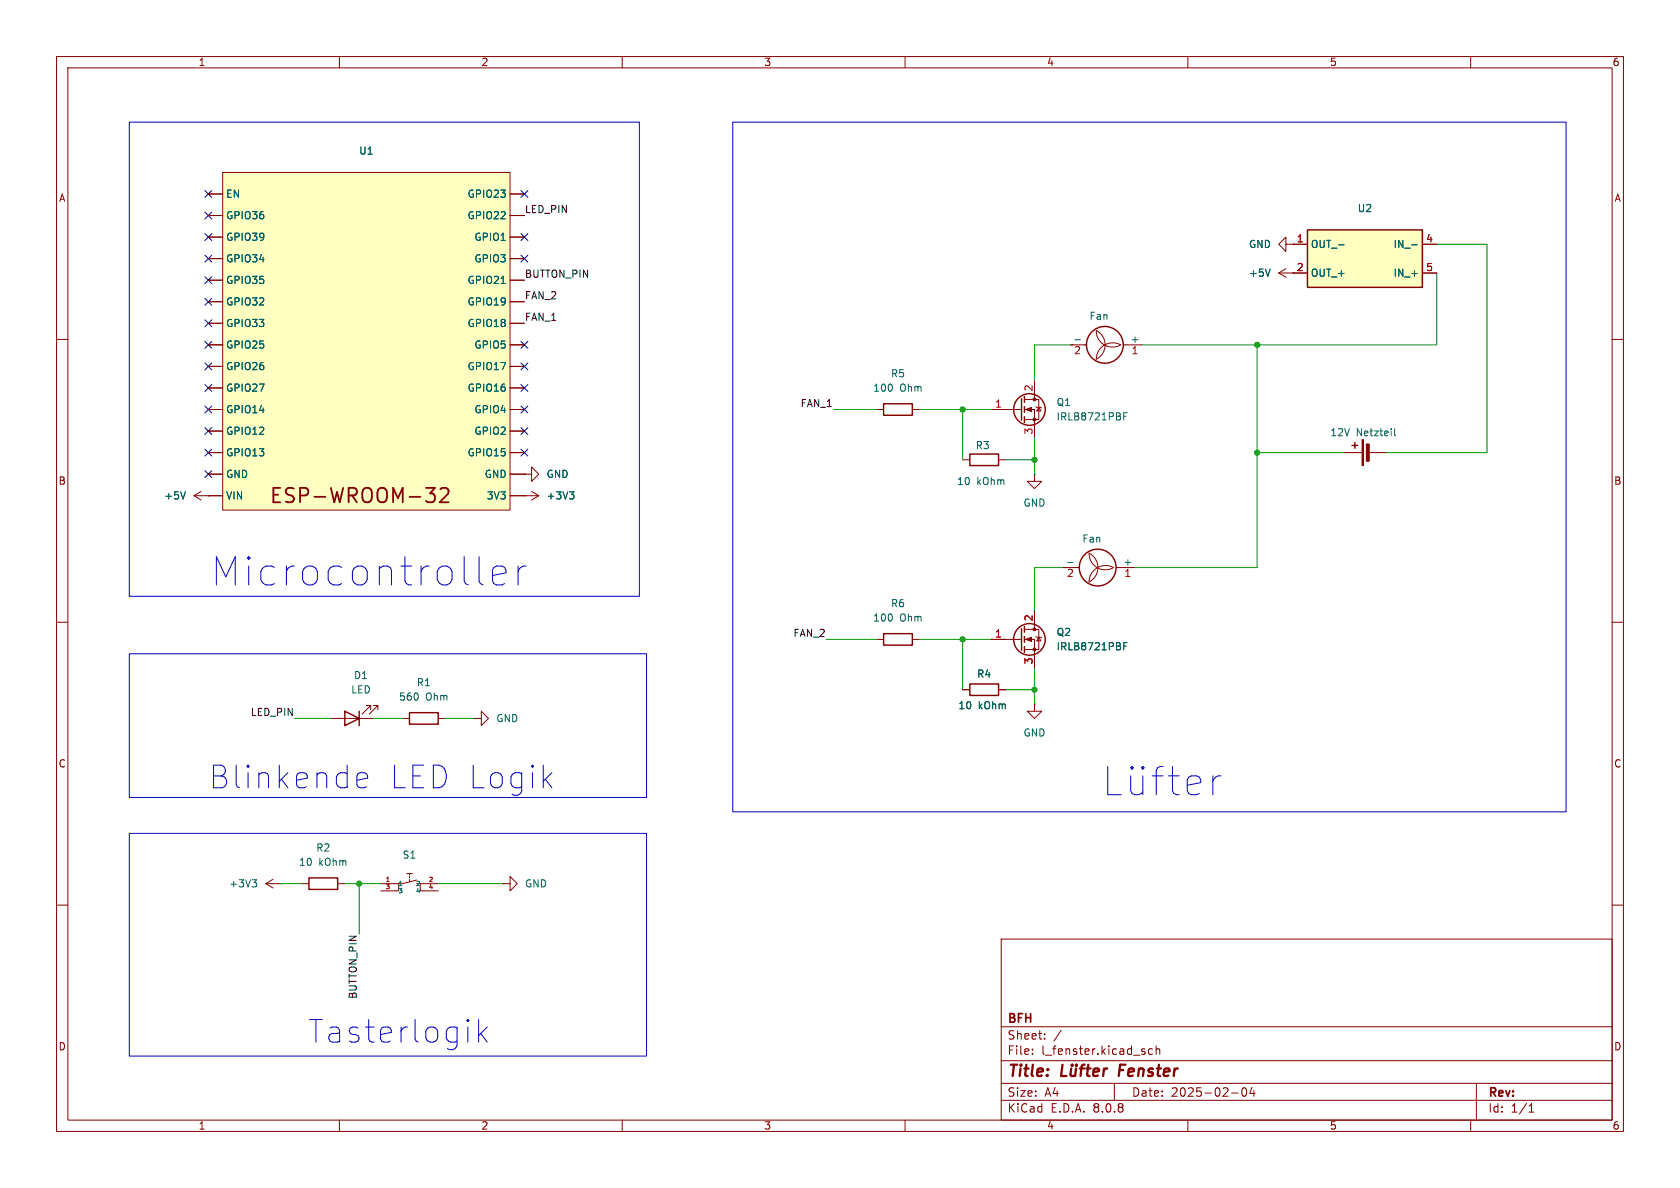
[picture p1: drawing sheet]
<svg xmlns="http://www.w3.org/2000/svg" width="297mm" height="210mm" viewBox="0 0 297 210" stroke-linecap="round" stroke-linejoin="round" font-family="sans-serif">
<g fill="none" stroke="#840000" stroke-width=".18">
<path d="M10 10h277v190h-277zM12 12h273v186h-273zM60 10v2M110 10v2M160 10v2M210 10v2M260 10v2M227.3 43.2v-1.3l-1.2 1.3 1.2 1.3v-1.3h1.3M228.6 43.2h.1M10 60h2M285 60h2M170.2 81.3h1.2"/>
<path d="M176.5 81.3h1.3M182.9 83.8v1.3h1.2l-1.2 1.3-1.3-1.3h1.3M182.9 83.8h.1M192.5 97.8a2.84 2.84 0 0 1 1.6 2.5 2.84 2.84 0 0 1-1.6 2.6 2.92 2.92 0 0 1 4.4-2.6 2.87 2.87 0 0 1-4.4-2.5zM237.5 80h3.3M241.8 80h3.3M10 110h2M188 100.3h2.8M197.3 100.3h3.4M285 110h2M71.1 127h1.3M77.5 127h1.2"/>
<path d="M70.5 156.2v1.3h-3.2M71.9 154.4h1M72.4 154.4v.3M72.4 154.9v.3M72.4 155.4v.4M73.7 155.6l-2.6 .6h-3.8M73.7 156.2h3.8M74.3 156.2v1.3h3.2M88.9 156.2h1.3v-1.3l1.2 1.3-1.2 1.3v-1.3M88.9 156.2h.1M10 160h2M177 166h108v32h-108z"/>
<path d="M285 160h2M60 198v2M110 198v2M160 198v2M177 194.5h108M177 191.5h108M177 187.5h108M177 181.5h108M182.5 186.3v.1M182.5 185.5v.1M184.7 183.6v.1M184.7 182.8v.1"/>
<path d="M187.6 182.1l-1.3 2M197 191.5v3M203.7 185.5l-.4-.1-.3 .3v.4l.2 .2h.5M204.4 185.5l.2-.1 .4 .1v.9M204.4 184.9v1.5M210 198v2M217.7 193.2h1.2M219.7 192.4l.2-.1a.81 .81 0 0 1 .6 .6 .81 .81 0 0 1-.3 .8l-.2 .1a.81 .81 0 0 1-.3-1.4zM221.3 192.2l-.3 1.1h.9M221.7 192.8v1M260 198v2M261 191.5v6.5"/>
<path d="M270.3 196.6h.9M270.3 195.5l.4-.4v1.5"/>
</g>
<g fill="none" stroke="#840000" stroke-width=".4">
<path d="M187.8 188.2l-.2 2h.9M189.4 188.9l-.1 1.2a.57 .57 0 0 0 .8-.1M189.6 188.2v.1l-.1 .1M189.6 188.2l-.2 .1 .1 .1M189.6 188.2l-.1 .2M190.2 188.9l-.1 1.3M190.3 188.2v.2M190.3 188.2l.1 .1-.1 .1M190.3 188.2l-.1 .1 .1 .1M190.9 188.9h.8M191.7 188.2l-.4 .1-.1 .2-.2 1.7M192 188.9h.8"/>
<path d="M192.4 188.2l-.2 1.7 .1 .2 .3 .1M193.3 189.5l1-.1-.1-.4-.2-.1-.5 .1-.3 .9 .3 .3 .6-.1M195.2 188.9l-.2 1.3M195.8 188.9l-.4 .1-.3 .3M198 188.2l-.2 2"/>
</g>
<g fill="none" stroke="#840000" stroke-width=".25">
<path d="M239 78.7h1M239.5 78.2v1M171.4 80.3h5.1v2h-5.1zM72.4 126h5.1v2h-5.1z"/>
<circle cx="194.1" cy="100.3" r="3.3"/>
</g>
<path d="M246.5 75.8v1.1l.2 .1M188.7 99.4h1" fill="none" stroke="#006464" stroke-width=".18"/>
<g fill="#840000" stroke="#840000" stroke-width=".18">
<path d="M240.8 77.7h.2v4.6h-.2z"/>
<path d="M241.6 78.5h.5v3h-.5z"/>
</g>
<path d="M39.4 30.5h50.8v59.7h-50.8z" fill="#ffffc2"/>
<g fill="none" stroke="#840000" stroke-width=".18">
<path d="M36.8 34.3h2.6M36.8 38.1h2.6M39.4 30.5h50.8v59.7h-50.8zM90.2 34.3h2.5M90.2 38.1h2.5M36.8 41.9h2.6M36.8 57.2h2.6M36.8 53.3h2.6M36.8 49.5h2.6M36.8 45.7h2.6M90.2 41.9h2.5M90.2 57.2h2.5"/>
<path d="M90.2 53.3h2.5M90.2 49.5h2.5M90.2 45.7h2.5M193.8 58.4a2.84 2.84 0 0 1 1.6 2.6 2.84 2.84 0 0 1-1.6 2.5 2.92 2.92 0 0 1 4.3-2.5 2.87 2.87 0 0 1-4.3-2.6zM226.1 48.3l1.2 .7M226.1 48.3h2.5M227.3 47.5l-1.2 .8M36.8 76.2h2.6M36.8 72.4h2.6M36.8 68.6h2.6M36.8 64.8h2.6M36.8 61h2.6"/>
<path d="M90.2 76.2h2.5M90.2 72.4h2.5M90.2 68.6h2.5M90.2 64.8h2.5M90.2 61h2.5M189.2 61h2.9M198.6 61h3.3M36.8 83.8h2.6M36.8 87.6h2.6M36.8 80h2.6M90.2 83.8h2.5M90.2 87.6h5"/>
<path d="M90.2 80h2.5M92.7 83.8h1.3v-1.2l1.2 1.2-1.2 1.3v-1.3M92.7 83.8h.1M92.7 87.6h.1M94 86.9l1.2 .7M95.2 87.6l-1.2 .8M58.4 127h7.6M65.5 125.5v-.8h-.7h.7l-1.5 1.5M66.8 125.5v-.8h-.8h.8l-1.5 1.5M83.8 127h1.3v-1.3l1.3 1.3-1.3 1.3v-1.3M83.8 127h.1M53.3 156.2h1.3"/>
<path d="M59.7 156.2h1.3"/>
</g>
<path d="M75.3 86.2h1.6l-.9 1a.69 .69 0 0 1 .9 .5v.6l-.3 .4-.2 .1h-.7M77.8 86.5l.4-.3h.6a.69 .69 0 0 1 .4 1.1l-1.5 1.5h1.6" fill="none" stroke="#840000" stroke-width=".32"/>
<path d="M88.6 50.1h.7M224.6 47.6l-.5 1.2M190 60.1h1M100.7 86.9h.8l-.5 .5M101.2 87.4l.3 .3v.3l-.3 .2" fill="none" stroke="#006464" stroke-width=".18"/>
<g fill="none" stroke="#840000" stroke-width=".25">
<path d="M61 125.7l2.5 1.3-2.5 1.3zM63.5 125.7v2.6M54.6 155.2h5.1v2h-5.1z"/>
<circle cx="195.3" cy="61" r="3.3"/>
</g>
<path d="M231.1 40.6h20.4v10.2h-20.4z" fill="#ffffc2"/>
<g fill="none" stroke="#840000" stroke-width=".25">
<path d="M231.1 40.6h20.4v10.2h-20.4zM156.2 71.4h5.1v2h-5.1zM180.6 70.5v3.8M181.1 70.1v1M181.1 71.9v1M181.1 73.7v1M156.2 112h5.1v2h-5.1zM180.6 111.1v3.8M181.1 110.7v1.1M181.1 112.5v1M181.1 114.3v1M171.4 120.9h5.1v2h-5.1z"/>
<circle cx="182" cy="72.4" r="2.79"/>
<circle cx="182" cy="113" r="2.79"/>
</g>
<g fill="none" stroke="#840000" stroke-width=".18">
<path d="M36.8 34.3h2.6M36.8 38.1h2.6M90.2 34.3h2.5M90.2 38.1h2.5M36.8 41.9h2.6M36.8 57.2h2.6M36.8 53.3h2.6M36.8 49.5h2.6M36.8 45.7h2.6M90.2 41.9h2.5M90.2 57.2h2.5M90.2 53.3h2.5"/>
<path d="M90.2 49.5h2.5M90.2 45.7h2.5M228.6 43.2h.1M228.6 43.2h2.5M228.6 48.3h2.5M251.5 43.2h2.5M251.5 48.3h2.5M36.8 72.4h2.6M36.8 76.2h2.6M36.8 68.6h2.6M36.8 64.8h2.6M36.8 61h2.6"/>
<path d="M90.2 72.4h2.5M90.2 76.2h2.5M90.2 68.6h2.5M90.2 64.8h2.5M90.2 61h2.5M154.9 72.4h1.3M161.3 72.4h1.3M175.3 72.4h5.3M181.1 72.4h1.8v5.1M181.1 70.6h2.5v3.6h-2.5M182.9 67.3v3.3M183.1 71.9l.2 .1h.7l.1 .1"/>
<path d="M183.6 72l.4 .6h-.7zM34.3 87.6l1.3 .8M34.3 87.6h5.1M35.6 86.9l-1.3 .7M36.8 87.6h.1M36.8 83.8h2.6M36.8 80h2.6M90.2 87.6h2.5M90.2 83.8h2.5M90.2 80h2.5M92.7 87.6h.1M92.7 83.8h.1"/>
<path d="M154.9 113h1.3M161.3 113h1.3M175.3 113h5.3M181.1 113h1.8v5.1M181.1 111.3h2.5v3.5h-2.5M182.9 108v3.3M183.1 112.5l.2 .1h.7l.1 .2M183.6 112.6l.4 .7h-.7zM170.2 121.9h1.2M176.5 121.9h1.3M182.9 124.5v1.2h1.2l-1.2 1.3-1.3-1.3h1.3M182.9 124.5h.1"/>
<path d="M47 156.2l1.3 .8M47 156.2h2.5M48.3 155.4l-1.3 .8M49.5 156.2h.1"/>
</g>
<g fill="none" stroke="#006464" stroke-width=".18">
<path d="M88.6 50.1h.7M224.6 47.6l-.5 1.2M236.6 43.3h1M249.6 43.3h.9M198.7 73.6h.4M199.3 73h-.6v1.2M32.8 86.9l-.4 1.3M100.7 86.9h.8l-.5 .5M101.2 87.4l.3 .3v.3l-.3 .2M198.7 114.2h.4M199.3 113.6h-.6v1.3M44.6 155.5h.8l-.5 .5"/>
<path d="M45.1 156l.3 .2v.3l-.3 .3"/>
</g>
<g fill="#840000" stroke="#840000" stroke-width=".18">
<path d="M181.4 113l1-.4v.8z"/>
<path d="M181.4 72.4l1-.4v.8z"/>
<circle cx="182.9" cy="114.8" r=".25"/>
<circle cx="182.9" cy="111.3" r=".25"/>
<circle cx="182.9" cy="74.2" r=".25"/>
<circle cx="182.9" cy="70.6" r=".25"/>
</g>
<g fill="none" stroke="#0000c2" stroke-width=".18">
<path d="M22.9 21.6h90.1v83.8h-90.1zM129.5 21.6h147.4v121.9h-147.4zM22.9 115.6h91.4v25.4h-91.4zM87.1 101.7l2.3-.4v-.5l-.2-.5-.5-.2h-.9l-.5 .2-.2 .5v1.9l.2 .5 .5 .2h.9l.5-.2M91.6 100.1v3.3M93 100.1a1.28 1.28 0 0 0-1.4 .9M63.1 138.7l.2 .4 .4 .2h.7l.4-.2M63.1 137.2l.2-.4 .4-.2h.7l.4 .2 .2 .4v.3l-1.9 .4M96.4 137.7l1.2 1.6M97.6 136.6l-1.6 1.5M195.8 135.5v5h2.4M199.9 137.2v2.6l.2 .4a1.36 1.36 0 0 0 1.9-.2"/>
<path d="M200.1 135.5l.3 .2-.3 .3M200.1 135.5l-.2 .2 .2 .3M200.1 135.5v.5M202 135.5v.5M202 137.2v3.3M202 135.5l.3 .2-.3 .3M202 135.5l-.2 .2 .2 .3M203.7 137.2h1.9M205.6 135.5h-.5l-.4 .2-.3 .5v4.3M206.6 137.2h1.9M207.3 135.5v4.3l.2 .4 .5 .3h.5M209.9 138.8l2.4-.5v-.4l-.3-.5-.4-.2h-1l-.5 .2-.2 .5v1.9l.2 .4 .5 .3h1l.4-.3"/>
<path d="M214.4 137.2v3.3M215.8 137.2a1.28 1.28 0 0 0-1.4 .9M22.9 147.3h91.4v39.4h-91.4zM84.6 180.2v4M85 182.7l1.1 1.5M86.1 181.6l-1.5 1.5"/>
</g>
<g fill="none" stroke="#009600" stroke-width=".18">
<path d="M254 43.2h8.9v36.8h-17.8M254 48.3v12.7h-52.1M147.3 72.4h7.6M162.6 72.4h12.7M170.2 72.4v8.9M182.9 77.5v6.3M189.2 61h-6.3v6.3M222.2 61v39.3h-21.5M177.8 81.3h5.1M222.2 80h15.3M146 113h8.9M162.6 113h12.7"/>
<path d="M170.2 113v8.9M182.9 118.1v6.4M188 100.3h-5.1v7.7M52.1 127h6.3M66 127h5.1M78.7 127h5.1M177.8 121.9h5.1M49.5 156.2h3.8M61 156.2h6.3M63.5 156.2v8.9M77.5 156.2h11.4"/>
</g>
<g fill="none" stroke="#000084" stroke-width=".18">
<path d="M36.2 37.5l1.2 1.2M36.2 33.7l1.2 1.2M37.4 37.5l-1.2 1.2M37.4 33.7l-1.2 1.2M92.1 33.7l1.2 1.2M93.3 33.7l-1.2 1.2M36.2 45.1l1.2 1.2M36.2 41.3l1.2 1.2M36.2 48.9l1.2 1.2M36.2 52.7l1.2 1.2M36.2 56.5l1.2 1.3M37.4 45.1l-1.2 1.2"/>
<path d="M37.4 41.3l-1.2 1.2M37.4 48.9l-1.2 1.2M37.4 52.7l-1.2 1.2M37.4 56.5l-1.2 1.3M92.1 41.3l1.2 1.2M92.1 45.1l1.2 1.2M93.3 41.3l-1.2 1.2M93.3 45.1l-1.2 1.2M36.2 75.6l1.2 1.2M36.2 79.4l1.2 1.2M36.2 71.8l1.2 1.2M36.2 64.2l1.2 1.2"/>
<path d="M36.2 60.4l1.2 1.2M36.2 68l1.2 1.2M37.4 75.6l-1.2 1.2M37.4 79.4l-1.2 1.2M37.4 71.8l-1.2 1.2M37.4 64.2l-1.2 1.2M37.4 60.4l-1.2 1.2M37.4 68l-1.2 1.2M92.1 75.6l1.2 1.2M92.1 71.8l1.2 1.2M92.1 79.4l1.2 1.2M92.1 68l1.2 1.2"/>
<path d="M92.1 60.4l1.2 1.2M92.1 64.2l1.2 1.2M93.3 75.6l-1.2 1.2M93.3 71.8l-1.2 1.2M93.3 79.4l-1.2 1.2M93.3 68l-1.2 1.2M93.3 60.4l-1.2 1.2M93.3 64.2l-1.2 1.2M36.2 83.2l1.2 1.2M37.4 83.2l-1.2 1.2"/>
</g>
<g fill="#009600" stroke="#009600" stroke-width=".18">
<circle cx="63.5" cy="156.2" r=".46"/>
<circle cx="170.2" cy="113" r=".46"/>
<circle cx="182.9" cy="121.9" r=".46"/>
<circle cx="182.9" cy="81.3" r=".46"/>
<circle cx="222.2" cy="80" r=".46"/>
<circle cx="222.2" cy="61" r=".46"/>
<circle cx="170.2" cy="72.4" r=".46"/>
</g>
<text font-size="7" fill="#0000c2" x="37.3" y="103.8">Microcontroller</text>
<g font-size="5.6" fill="#0000c2">
<text x="37" y="139.6">Blinkende</text>
<text x="68.6" y="139.6">LED Logik</text>
<text x="54.5" y="184.6">Tasterlogik</text>
</g>
<text font-size="3.5" fill="#840000" x="47.5" y="89.4">ESP-WROOM-32</text>
<g font-size="2.8" fill="#840000">
<text x="178" y="190.9">Title:</text>
<text x="198.6" y="190.9">Fenster</text>
</g>
<g font-size="2.1" fill="#840000">
<text x="178" y="184">Sheet:</text>
<text x="178" y="181.2">BFH</text>
<text x="178" y="186.7">File:</text>
<text x="184.1" y="186.7">l_fenster.kicad_sch</text>
<text x="178" y="196.9">KiCad</text>
<text x="178" y="194.1">Size:</text>
<text x="184.7" y="194.1">A4</text>
<text x="185.7" y="196.9">E.D.A.</text>
<text x="193.3" y="196.9">8.0.8</text>
<text x="200" y="194.1">Date:</text>
<text x="207" y="194.1">2025-02-04</text>
<text x="263" y="194.3">Rev:</text>
<text x="263" y="196.9">Id:</text>
<text x="267.1" y="196.9">1/1</text>
</g>
<g font-size="1.8" fill="#840000">
<text x="35" y="11.9">1</text>
<text x="85" y="11.9">2</text>
<text x="135" y="11.9">3</text>
<text x="185" y="11.9">4</text>
<text x="235" y="11.9">5</text>
<text x="285" y="11.9">6</text>
<text x="10.3" y="35.9">A</text>
<text x="285.3" y="35.9">A</text>
<text x="229.2" y="48">2</text>
<text x="10.3" y="85.9">B</text>
<text x="285.3" y="85.9">B</text>
<text x="10.3" y="135.9">C</text>
<text x="285.3" y="135.9">C</text>
<text x="10.3" y="185.9">D</text>
<text x="285.3" y="185.9">D</text>
<text x="35" y="199.9">1</text>
<text x="85" y="199.9">2</text>
<text x="135" y="199.9">3</text>
<text x="185" y="199.9">4</text>
<text x="235" y="199.9">5</text>
<text x="285" y="199.9">6</text>
</g>
<g font-size="1.8" fill="#006464">
<text x="63.4" y="27.5">U1</text>
<text x="39.9" y="35.2">EN</text>
<text x="82.6" y="35.2">GPIO23</text>
<text x="39.9" y="39">GPIO36</text>
<text x="82.6" y="39">GPIO22</text>
<text x="239.9" y="37.7">U2</text>
<text x="39.9" y="46.6">GPIO34</text>
<text x="39.9" y="42.8">GPIO39</text>
<text x="83.8" y="42.8">GPIO1</text>
<text x="83.8" y="46.6">GPIO3</text>
<text x="220.7" y="44">GND</text>
<text x="231.6" y="44">OUT_-</text>
<text x="246.3" y="44">IN_-</text>
<text x="39.9" y="50.4">GPIO35</text>
<text x="82.6" y="50.4">GPIO21</text>
<text x="220.7" y="49.1">+5V</text>
<text x="231.6" y="49.1">OUT_+</text>
<text x="246.3" y="49.1">IN_+</text>
<text x="39.9" y="54.2">GPIO32</text>
<text x="39.9" y="58">GPIO33</text>
<text x="82.6" y="58">GPIO18</text>
<text x="82.6" y="54.2">GPIO19</text>
<text x="192.5" y="56.7">Fan</text>
<text x="39.9" y="61.8">GPIO25</text>
<text x="39.9" y="65.6">GPIO26</text>
<text x="82.6" y="65.6">GPIO17</text>
<text x="83.8" y="61.8">GPIO5</text>
<text x="199.8" y="60.7">+</text>
<text x="39.9" y="69.4">GPIO27</text>
<text x="82.6" y="69.4">GPIO16</text>
<text x="154.3" y="69.4">100</text>
<text x="157.4" y="66.9">R5</text>
<text x="159.1" y="69.4">Ohm</text>
<text x="186.7" y="72">Q1</text>
<text x="39.9" y="77.1">GPIO12</text>
<text x="39.9" y="73.3">GPIO14</text>
<text x="83.8" y="77.1">GPIO2</text>
<text x="83.8" y="73.3">GPIO4</text>
<text x="186.7" y="74.5">IRLB8721PBF</text>
<text x="235.1" y="77.3">12V</text>
<text x="239.8" y="77.3">Netzteil</text>
<text x="39.9" y="80.9">GPIO13</text>
<text x="82.6" y="80.9">GPIO15</text>
<text x="172.4" y="79.6">R3</text>
<text x="28.9" y="88.5">+5V</text>
<text x="39.9" y="84.7">GND</text>
<text x="39.9" y="88.5">VIN</text>
<text x="85.6" y="84.7">GND</text>
<text x="86" y="88.5">3V3</text>
<text x="96.5" y="84.7">GND</text>
<text x="96.5" y="88.5">+3V3</text>
<text x="169.1" y="86">10</text>
<text x="172.7" y="86">kOhm</text>
<text x="180.8" y="89.8">GND</text>
<text x="191.2" y="96.1">Fan</text>
<text x="198.5" y="100.1">+</text>
<text x="157.4" y="107.5">R6</text>
<text x="154.3" y="110.1">100</text>
<text x="159.1" y="110.1">Ohm</text>
<text x="186.7" y="112.6">Q2</text>
<text x="172.6" y="120">R4</text>
<text x="186.7" y="115.2">IRLB8721PBF</text>
<text x="62" y="122.8">LED</text>
<text x="62.5" y="120.2">D1</text>
<text x="70.4" y="124.1">560</text>
<text x="73.6" y="121.5">R1</text>
<text x="75.2" y="124.1">Ohm</text>
<text x="169.3" y="125.6">10</text>
<text x="172.9" y="125.6">kOhm</text>
<text x="87.6" y="127.9">GND</text>
<text x="180.8" y="130.4">GND</text>
<text x="52.8" y="153.3">10</text>
<text x="55.8" y="150.7">R2</text>
<text x="56.3" y="153.3">kOhm</text>
<text x="71.1" y="152">S1</text>
<text x="40.4" y="157.1">+3V3</text>
<text x="92.7" y="157.1">GND</text>
</g>
<g font-size="1.8" fill="#0f0f0f">
<text x="92.7" y="37.8">LED_PIN</text>
<text x="92.7" y="49.2">BUTTON_PIN</text>
<text x="92.7" y="53">FAN_2</text>
<text x="92.7" y="56.8">FAN_1</text>
<text x="141.4" y="72">FAN_1</text>
<text x="140.2" y="112.7">FAN_2</text>
<text x="44.2" y="126.7">LED_PIN</text>
<text x="63.2" y="176.7" transform="rotate(-90 63.2 176.7)">BUTTON_PIN</text>
</g>
<g font-size="1.8" fill="#a90000">
<text x="229.2" y="42.9">1</text>
<text x="252" y="42.9">4</text>
<text x="252" y="48">5</text>
<text x="189.8" y="62.9">2</text>
<text x="200" y="62.9">1</text>
<text x="182.6" y="69.3" transform="rotate(-90 182.6 69.3)">2</text>
<text x="175.8" y="72.1">1</text>
<text x="182.6" y="76.9" transform="rotate(-90 182.6 76.9)">3</text>
<text x="188.5" y="102.3">2</text>
<text x="198.7" y="102.3">1</text>
<text x="175.8" y="112.8">1</text>
<text x="182.6" y="109.9" transform="rotate(-90 182.6 109.9)">2</text>
<text x="182.6" y="117.5" transform="rotate(-90 182.6 117.5)">3</text>
</g>
<g font-size="1.1" fill="#a90000">
<text x="68.1" y="156">1</text>
<text x="75.7" y="156">2</text>
<text x="68.1" y="157.2">3</text>
<text x="75.7" y="157.2">4</text>
</g>
<g font-size="1.1" fill="#006464">
<text x="70.4" y="156.8">1</text>
<text x="70.4" y="158.1">3</text>
<text x="73.4" y="156.8">2</text>
<text x="73.4" y="158.1">4</text>
</g>
</svg>
